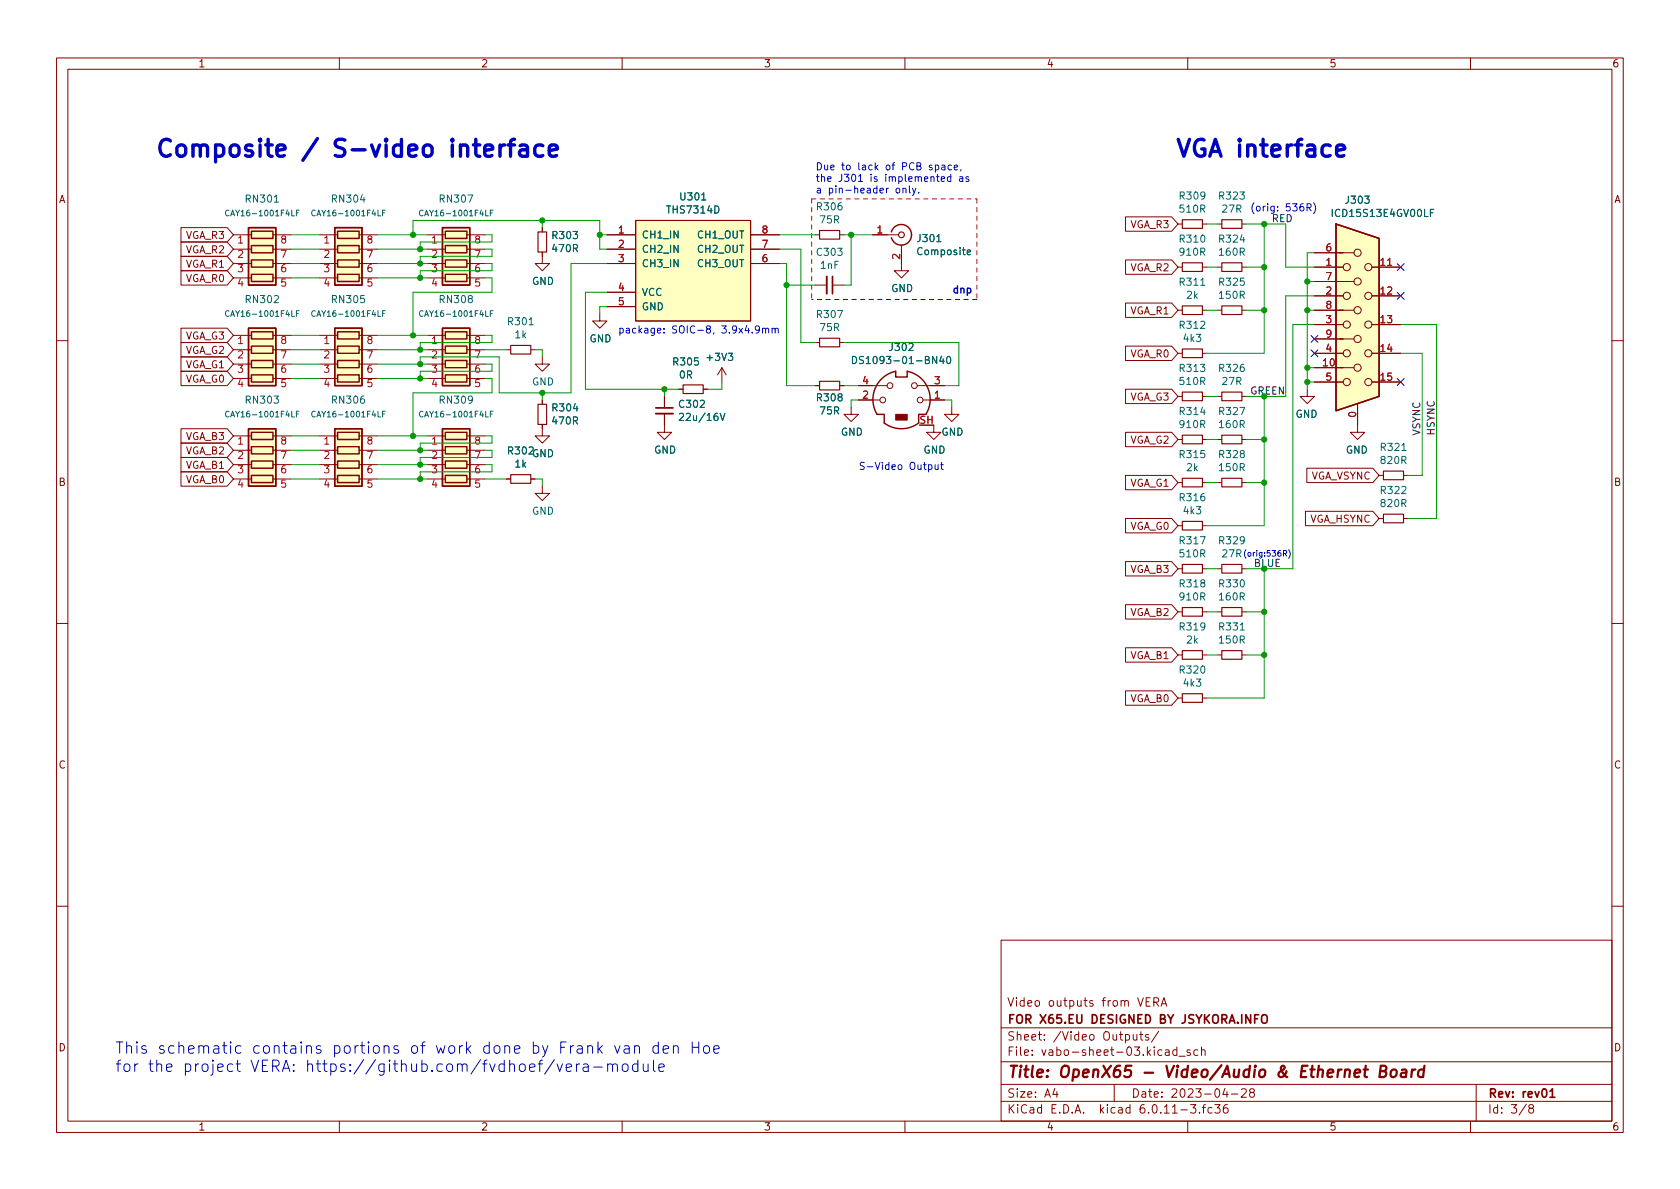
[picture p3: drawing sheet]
<svg xmlns="http://www.w3.org/2000/svg" width="297mm" height="210mm" viewBox="0 0 297 210" stroke-linecap="round" stroke-linejoin="round" font-family="sans-serif">
<g fill="none" stroke="#840000" stroke-width=".18">
<path d="M10 10.2h277v190.1h-277zM12 12.2h273v186.1h-273zM60 10.2v2M110 10.2v2M160 10.2v2M210 10.2v2M260 10.2v2M112.4 39h20.3v17.8h-20.3zM199 38.3h8.2l1.1 1.3-1.1 1.3h-8.2zM208.3 39.6h.7M212.6 39.6h.8M215.3 39.6h.7"/>
<path d="M219.6 39.6h.7M32 42.8h8.2l1.1 1.3-1.1 1.2h-8.2zM32 58h8.2l1.1 1.3-1.1 1.3h-8.2zM32 47.9h8.2l1.1 1.2-1.1 1.3h-8.2zM32 40.3h8.2l1.1 1.2-1.1 1.3h-8.2zM32 45.3h8.2l1.1 1.3-1.1 1.3h-8.2zM41.3 41.5h3.1M41.3 44.1h3.1M41.3 46.6h3.1M41.3 49.1h3.1M41.3 59.3h3.1M48.3 41.5h3.1"/>
<path d="M48.3 44.1h3.1M48.3 46.6h3.1M48.3 49.1h3.1M48.3 59.3h3.1M56.5 41.5h3.2M56.5 44.1h3.2M56.5 46.6h3.2M56.5 49.1h3.2M56.5 59.3h3.2M63.5 41.5h3.2M63.5 44.1h3.2M63.5 46.6h3.2"/>
<path d="M63.5 49.1h3.2M63.5 59.3h3.2M75.6 41.5h3.1M75.6 44.1h3.1M75.6 46.6h3.1M75.6 49.1h3.1M75.6 59.3h3.1M82.5 41.5h3.2M82.5 44.1h3.2M82.5 46.6h3.2M82.5 49.1h3.2M82.5 59.3h3.2"/>
<path d="M95.9 44.6v2h1.3l-1.3 1.3-1.3-1.3h1.3M95.9 40.3v.7M106 55.5v1.3h1.3l-1.3 1.2-1.2-1.2h1.2M107.3 41.5h5.1M107.3 44.1h5.1M107.3 46.6h5.1M107.3 51.7h5.1M107.3 54.2h5.1M132.7 41.5h5.1M132.7 44.1h5.1M132.7 46.6h5.1M144.1 41.5h.8"/>
<path d="M144.1 50.4h2.1M147.2 50.4h2M148.5 41.5h.7M154.3 41.5h4.6M159.4 43.3v4.6h1.3l-1.3 1.2-1.3-1.2h1.3M199 46h8.2l1.1 1.2-1.1 1.3h-8.2zM199 53.6h8.2l1.1 1.3-1.1 1.2h-8.2zM208.3 54.9h.7M208.3 47.2h.7M212.6 54.9h.8M212.6 47.2h.8M215.3 54.9h.7"/>
<path d="M215.3 47.2h.7M219.6 54.9h.7M219.6 47.2h.7M232.4 49.8h7M232.4 59.9h7M232.4 54.9h7M232.4 44.7h7M232.4 47.2h5.1M232.4 52.3h5.1M232.4 57.4h5.1M242.6 47.2h5M242.6 52.3h5"/>
<path d="M242.6 57.4h5M10 60.2h2M32 78.4h8.2l1.1 1.2-1.1 1.3h-8.2zM32 75.8h8.2l1.1 1.3-1.1 1.3h-8.2zM32 60.6h8.2l1.1 1.2-1.1 1.3h-8.2zM32 65.7h8.2l1.1 1.2-1.1 1.3h-8.2zM32 63.1h8.2l1.1 1.3-1.1 1.3h-8.2zM41.3 77.1h3.1M41.3 79.6h3.1M41.3 61.8h3.1M41.3 64.4h3.1M41.3 66.9h3.1"/>
<path d="M48.3 77.1h3.1M48.3 79.6h3.1M48.3 61.8h3.1M48.3 64.4h3.1M48.3 66.9h3.1M56.5 77.1h3.2M56.5 79.6h3.2M56.5 61.8h3.2M56.5 64.4h3.2M56.5 66.9h3.2M63.5 77.1h3.2M63.5 79.6h3.2"/>
<path d="M63.5 61.8h3.2M63.5 64.4h3.2M63.5 66.9h3.2M75.6 77.1h3.1M75.6 79.6h3.1M75.6 61.8h3.1M75.6 64.4h3.1M75.6 66.9h3.1M82.5 77.1h3.2M82.5 79.6h3.2M82.5 61.8h3.2M82.5 64.4h3.2"/>
<path d="M82.5 66.9h3.2M89.5 61.8h.8M93.9 61.8h.7M95.9 63.1v1.3h1.3l-1.3 1.3-1.3-1.3h1.3M95.9 75.1v2h1.3l-1.3 1.3-1.3-1.3h1.3M95.9 70.7v.8M117.5 73.1v3.3h1.2l-1.2 1.3-1.3-1.3h1.3M117.5 70.1v2M120 68.8h.8M124.3 68.8h.8M127.6 65l.8 1.3M127.6 65v2.6"/>
<path d="M127.6 65l-.7 1.3M144.1 68.2h.8M144.1 60.6h.8M148.5 68.2h.7M148.5 60.6h.7M150.5 72v1.3h1.3l-1.3 1.2-1.3-1.2h1.3M151.8 68.2h5M151.8 70.7h3.8M162.2 68.2h4.8M163.2 70.7h3.8M165.1 75.2v1.2h1.3l-1.3 1.3-1.3-1.3h1.3M168.3 72v1.3h1.2l-1.2 1.2-1.3-1.2h1.3"/>
<path d="M199 68.8h8.2l1.1 1.3-1.1 1.3h-8.2zM199 76.4h8.2l1.1 1.3-1.1 1.3h-8.2zM199 61.2h8.2l1.1 1.3-1.1 1.2h-8.2zM208.3 62.5h.7M208.3 70.1h.7M208.3 77.7h.7M212.6 62.5h.8M212.6 70.1h.8M212.6 77.7h.8M215.3 70.1h.7M215.3 77.7h.7M219.6 70.1h.7"/>
<path d="M219.6 77.7h.7M231.1 68.8v1.3h-1.2l1.2 1.3 1.3-1.3h-1.3M232.4 65h7M232.4 62.5h5.1M232.4 67.6h5.1M240 71.4v5h-1.2l1.2 1.3 1.3-1.3h-1.3M242.6 62.5h5M242.6 67.6h5M285 60.2h2M32 83.4h8.2l1.1 1.3-1.1 1.3h-8.2zM32 80.9h8.2l1.1 1.3-1.1 1.2h-8.2zM41.3 82.2h3.1"/>
<path d="M41.3 84.7h3.1M48.3 82.2h3.1M48.3 84.7h3.1M56.5 82.2h3.2M56.5 84.7h3.2M63.5 82.2h3.2M63.5 84.7h3.2M75.6 82.2h3.1M75.6 84.7h3.1M82.5 82.2h3.2M82.5 84.7h3.2M89.5 84.7h.8"/>
<path d="M93.9 84.7h.7M95.9 86v1.2h1.3l-1.3 1.3-1.3-1.3h1.3M199 84.1h8.2l1.1 1.2-1.1 1.3h-8.2zM199 99.3h8.2l1.1 1.3-1.1 1.2h-8.2zM199 91.7h8.2l1.1 1.3-1.1 1.2h-8.2zM208.3 93h.7M208.3 85.3h.7M212.6 93h.8M212.6 85.3h.8M215.3 85.3h.7M219.6 85.3h.7M230.8 90.4h11.9l1.1 1.3-1.1 1.3h-11.9z"/>
<path d="M231.1 82.8h11.6l1.1 1.3-1.1 1.2h-11.6zM243.8 84.1h.8M243.8 91.7h.8M248.2 84.1h.7M248.2 91.7h.7M10 110.2h2M199 114.5h8.2l1.1 1.3-1.1 1.3h-8.2zM199 106.9h8.2l1.1 1.3-1.1 1.3h-8.2zM208.3 108.2h.7M208.3 100.6h.7M208.3 115.8h.7M212.6 108.2h.8"/>
<path d="M212.6 100.6h.8M212.6 115.8h.8M215.3 108.2h.7M215.3 100.6h.7M215.3 115.8h.7M219.6 108.2h.7M219.6 100.6h.7M219.6 115.8h.7M285 110.2h2M199 122.2h8.2l1.1 1.2-1.1 1.3h-8.2zM208.3 123.4h.7M212.6 123.4h.8"/>
<path d="M10 160.2h2M177 166.3h108v32h-108zM193.2 177l-.3-.1-.3 .2 .1 .3 .5 .1v.4h-.6M285 160.2h2M60 198.3v2M110 198.3v2M160 198.3v2M177 194.8h108M177 191.8h108M177 187.8h108M177 181.8h108M182.5 186.5v.1"/>
<path d="M182.5 185.7v.1M184.6 183.8v.1M184.6 183v.1M192.7 183.1l.2-.2 .5 .2v.5l-.1 .3h-.4l-.2-.1zM197 191.8v3M204.9 182.4l-1.3 1.9M208.4 186.8h1.2M210 198.3v2M210.4 185.7l-.3-.1-.2 .2v.3l.5 .1v.4h-.5M211.8 185.7l-.4-.1-.3 .3v.4l.1 .3h.6M212.4 185.8l.2-.2 .4 .1 .1 .9M212.4 185.1v1.5"/>
<path d="M214.8 195.3h.9l-.5 .6 .4 .1v.7l-.2 .1h-.4l-.2-.1M217 195.3a.59 .59 0 0 0-.7 .7v.5l.1 .3h.5l.2-.1v-.5l-.1-.2-.4-.1-.3 .3M217.7 193.5h1.2M219.5 192.7l.6-.2 .2 .2 .1 .3-1 1h1M221.2 193.2l-.3-.3 .1-.2 .2-.2 .4 .1 .2 .2-.1 .2-.6 .2-.2 .3 .1 .4 .2 .1h.4l.2-.3-.1-.4-.2-.1M260 198.3v2M261 191.8v6.5M270.6 196l-.3-.3 .1-.2 .2-.2 .4 .1 .2 .2-.1 .2-.7 .2-.1 .3v.2l.3 .3h.4l.2-.3-.1-.4-.2-.1"/>
<circle cx="238.1" cy="57.4" r=".63"/>
<circle cx="238.1" cy="47.2" r=".63"/>
<circle cx="238.1" cy="52.3" r=".63"/>
<circle cx="240" cy="59.9" r=".63"/>
<circle cx="240" cy="49.8" r=".63"/>
<circle cx="240" cy="44.7" r=".63"/>
<circle cx="240" cy="54.9" r=".63"/>
<circle cx="241.9" cy="47.2" r=".63"/>
<circle cx="241.9" cy="57.4" r=".63"/>
<circle cx="241.9" cy="52.3" r=".63"/>
<circle cx="156.1" cy="70.7" r=".51"/>
<circle cx="157.4" cy="68.2" r=".51"/>
<circle cx="161.7" cy="68.2" r=".51"/>
<circle cx="162.7" cy="70.7" r=".51"/>
<circle cx="238.1" cy="67.6" r=".63"/>
<circle cx="238.1" cy="62.5" r=".63"/>
<circle cx="240" cy="65" r=".63"/>
<circle cx="241.9" cy="62.5" r=".63"/>
<circle cx="241.9" cy="67.6" r=".63"/>
</g>
<path d="M147.2 48.9v3M116 72.1h3M274.1 194h.8" fill="none" stroke="#840000" stroke-width=".3"/>
<path d="M202.4 189.7h1.5M227.5 189.4l-.2 .5a.92 .92 0 0 1-.9 .6l-.2-.1a.54 .54 0 0 1 .1-.9l.6-.4a.39 .39 0 0 0 .2-.5l-.2-.1a.41 .41 0 0 0-.4 .4l.6 1.2 .5 .4M230.1 189.4h.7M231.2 188.5h-1l-.2 2h.9M244 189.4l.9-.1a.46 .46 0 0 0 .2-.4 .46 .46 0 0 0-.3-.4h-.7l-.2 2h.8a.53 .53 0 0 0 .4-.5 .53 .53 0 0 0-.4-.6" fill="none" stroke="#840000" stroke-width=".4"/>
<g fill="#ffffc2" stroke="#ffffc2" stroke-width=".18">
<path d="M43.9 75.8h4.9v10.2h-4.9z"/>
<path d="M236.2 39.6l7.6 2.6v27.9l-7.6 2.5z"/>
<path d="M59.2 75.8h4.8v10.2h-4.8z"/>
<path d="M78.2 40.3h4.9v10.1h-4.9z"/>
<path d="M78.2 58h4.9v10.2h-4.9z"/>
<path d="M59.2 40.3h4.8v10.1h-4.8z"/>
<path d="M43.9 40.3h4.9v10.1h-4.9z"/>
<path d="M43.9 58h4.9v10.2h-4.9z"/>
<path d="M59.2 58h4.8v10.2h-4.8z"/>
<path d="M112.4 39h20.3v17.8h-20.3z"/>
<path d="M78.2 75.8h4.9v10.2h-4.9z"/>
</g>
<g fill="none" stroke="#840000" stroke-width=".25">
<path d="M236.2 39.6l7.6 2.6v27.9l-7.6 2.5zM43.9 40.3h4.9v10.1h-4.9zM43.9 58h4.9v10.2h-4.9zM44.4 40.9h3.9v1.3h-3.9zM44.4 43.4h3.9v1.3h-3.9zM44.4 46h3.9v1.2h-3.9zM44.4 48.5h3.9v1.3h-3.9zM44.4 58.7h3.9v1.2h-3.9zM59.2 40.3h4.8v10.1h-4.8zM59.2 58h4.8v10.2h-4.8zM59.7 40.9h3.8v1.3h-3.8zM59.7 43.4h3.8v1.3h-3.8z"/>
<path d="M59.7 46h3.8v1.2h-3.8zM59.7 48.5h3.8v1.3h-3.8zM59.7 58.7h3.8v1.2h-3.8zM78.2 40.3h4.9v10.1h-4.9zM78.2 58h4.9v10.2h-4.9zM78.7 40.9h3.8v1.3h-3.8zM78.7 43.4h3.8v1.3h-3.8zM78.7 46h3.8v1.2h-3.8zM78.7 48.5h3.8v1.3h-3.8zM78.7 58.7h3.8v1.2h-3.8zM157.6 41a1.81 1.81 0 0 1 2.8-1 1.81 1.81 0 0 1 0 3 1.81 1.81 0 0 1-2.8-1M43.9 75.8h4.9v10.2h-4.9z"/>
<path d="M44.4 76.4h3.9v1.3h-3.9zM44.4 79h3.9v1.3h-3.9zM44.4 61.2h3.9v1.3h-3.9zM44.4 63.7h3.9v1.3h-3.9zM44.4 66.3h3.9v1.3h-3.9zM59.2 75.8h4.8v10.2h-4.8zM59.7 76.4h3.8v1.3h-3.8zM59.7 79h3.8v1.3h-3.8zM59.7 61.2h3.8v1.3h-3.8zM59.7 63.7h3.8v1.3h-3.8zM59.7 66.3h3.8v1.3h-3.8zM78.2 75.8h4.9v10.2h-4.9z"/>
<path d="M78.7 61.2h3.8v1.3h-3.8zM78.7 63.7h3.8v1.3h-3.8zM78.7 66.3h3.8v1.3h-3.8zM78.7 76.4h3.8v1.3h-3.8zM78.7 79h3.8v1.3h-3.8zM163.7 73.3a5 5 0 0 0-3.3-7.6v1h-2v-1a5.1 5.1 0 0 0-3.3 7.6h1.2v1.5a5.1 5.1 0 0 0 6.1 0M44.4 81.5h3.9v1.3h-3.9zM44.4 84.1h3.9v1.2h-3.9zM59.7 81.5h3.8v1.3h-3.8zM59.7 84.1h3.8v1.2h-3.8zM78.7 81.5h3.8v1.3h-3.8zM78.7 84.1h3.8v1.2h-3.8z"/>
</g>
<g fill="none" stroke="#a90000" stroke-width=".18">
<path d="M42.1 46.8h.8l-.4 .5 .3 .1v.5l-.1 .2-.6-.2M42.2 42.1l.3-.4v1.3M42.2 44.4l.5-.1 .2 .3-.8 .9h.8M42.2 59.9l.3-.4v1.3M42.5 49.3l-.3 .9h.8M49.7 44.3h.9l-.6 1.2M50 42.3l-.2-.3 .1-.2 .1-.1 .4 .1 .1 .2v.1l-.6 .2-.1 .2 .1 .4 .1 .1 .4-.1 .1-.2v-.3l-.2-.1M50.4 46.8l-.4 .1a.85 .85 0 0 0 0 1.2l.5-.2v-.4l-.2-.2h-.4l-.1 .2M50.5 49.3h-.6l-.1 .6 .2-.1 .4 .1 .1 .2v.4l-.2 .1-.5-.1M57.4 46.8h.7l-.4 .5 .4 .1v.5l-.2 .2-.5-.2M57.4 42.1l.4-.4v1.3M57.4 44.4l.5-.1 .2 .3-.7 .9h.7"/>
<path d="M57.4 59.9l.4-.4v1.3M57.7 49.3l-.3 .9h.8M65 44.3h.8l-.5 1.2M65.3 42.3l-.3-.3 .1-.2 .2-.1 .3 .1 .2 .2-.1 .1-.5 .2-.2 .2 .1 .4 .2 .1 .3-.1 .2-.2-.1-.3-.2-.1M65.6 46.8l-.3 .1a.85 .85 0 0 0 0 1.2l.4-.2 .1-.4-.3-.2h-.3l-.2 .2M65.7 49.3h-.6l-.1 .6 .2-.1 .4 .1 .2 .2-.1 .4-.2 .1-.5-.1M76.4 46.8h.8l-.4 .5 .3 .1v.5l-.1 .2-.6-.2M76.5 42.1l.3-.4v1.3M76.5 44.4l.5-.1 .2 .3-.8 .9h.8M76.5 59.9l.3-.4v1.3M76.8 49.3l-.3 .9h.8M84 44.3h.9l-.6 1.2"/>
<path d="M84.3 42.3l-.2-.3 .1-.2 .1-.1 .4 .1 .1 .2v.1l-.6 .2-.1 .2 .1 .4 .1 .1 .4-.1 .1-.2v-.2l-.2-.2M84.7 46.8l-.4 .1a.85 .85 0 0 0 0 1.2l.5-.2v-.4l-.2-.2h-.4l-.1 .2M84.8 49.3h-.6l-.1 .6 .2-.1 .4 .1 .1 .2v.4l-.2 .1-.5-.1M245.4 46.9h.7M42.1 64.6h.8l-.4 .5 .3 .1v.5l-.1 .1-.6-.1M42.2 77.6l.3-.3v1.2M42.2 79.9l.5-.1 .2 .4-.8 .9h.8M42.2 62.2l.5-.2 .2 .4-.8 .9h.8M42.5 67.1l-.3 .9h.8M49.7 79.8h.9l-.6 1.3M49.7 62h.9l-.6 1.3M50 77.8l-.2-.2 .1-.2 .1-.1h.4l.1 .2v.2l-.6 .2-.1 .2 .1 .3 .1 .1h.4l.1-.2v-.2l-.2-.3"/>
<path d="M50 60l-.2-.2 .1-.2 .1-.1 .4 .1 .1 .1v.2l-.6 .2-.1 .2 .1 .3 .1 .2 .4-.1 .1-.2v-.2l-.2-.3M50.4 64.6h-.4a.85 .85 0 0 0 0 1.2l.5-.1v-.4l-.2-.2h-.4l-.1 .2M50.5 67.1h-.6l-.1 .6 .2-.1 .4 .1 .1 .1v.5l-.2 .1-.5-.1M57.4 64.6h.7l-.4 .5 .4 .1v.5l-.2 .1-.5-.1M57.4 77.6l.4-.3v1.2M57.4 79.9l.5-.1 .2 .4-.7 .9h.7M57.4 62.2l.5-.2 .2 .4-.7 .9h.7M57.7 67.1l-.3 .9h.8M65 79.8h.8l-.5 1.3M65 62h.8l-.5 1.3M65.3 77.8l-.3-.2 .1-.2 .2-.1h.3l.2 .2-.1 .2-.5 .2-.2 .2 .1 .3 .2 .1h.3l.2-.2v-.2l-.3-.3M65.3 60l-.3-.2 .1-.2 .2-.1 .3 .1 .2 .1-.1 .2-.5 .2-.2 .2 .1 .3 .2 .2 .3-.1 .2-.2v-.2l-.3-.3"/>
<path d="M65.6 64.6h-.3a.85 .85 0 0 0 0 1.2l.4-.1 .1-.4-.3-.2h-.3l-.2 .2M65.7 67.1h-.6l-.1 .6 .2-.1 .4 .1 .2 .1-.1 .5-.2 .1-.5-.1M76.4 64.6h.8l-.4 .5 .3 .1v.5l-.1 .1-.6-.1M76.5 62.2l.5-.2 .2 .4-.8 .9h.8M76.5 77.6l.3-.3v1.2M76.5 79.9l.5-.1 .2 .4-.8 .9h.8M76.8 67.1l-.3 .9h.8M84 62h.9l-.6 1.3M84 79.8h.9l-.6 1.3M84.3 60l-.2-.2 .1-.2 .1-.1 .4 .1 .1 .1v.2l-.6 .2-.1 .2 .1 .3 .1 .2 .4-.1 .1-.2v-.2l-.2-.3M84.3 77.8l-.2-.2 .1-.2 .1-.1h.4l.1 .2v.2l-.6 .2-.1 .2 .1 .3 .1 .1h.4l.1-.2v-.2l-.2-.3M84.7 64.6h-.4a.85 .85 0 0 0 0 1.2l.5-.1v-.4l-.2-.2h-.4l-.1 .2"/>
<path d="M84.8 67.1h-.6l-.1 .6 .2-.1 .4 .1 .1 .1v.5l-.2 .1-.5-.1M42.1 82.4h.8l-.4 .4 .3 .2v.5l-.1 .1-.6-.1M42.5 84.8l-.3 .9h.8M50.4 82.4h-.4a.85 .85 0 0 0 0 1.2l.5-.1v-.4l-.2-.3-.4 .1-.1 .2M50.5 84.9h-.6l-.1 .6 .2-.1h.4l.1 .2v.4l-.2 .2-.5-.2M57.4 82.4h.7l-.4 .4 .4 .2v.5l-.2 .1-.5-.1M57.7 84.8l-.3 .9h.8M65.6 82.4h-.3a.85 .85 0 0 0 0 1.2l.4-.1 .1-.4-.3-.3-.3 .1-.2 .2M65.7 84.9h-.6l-.1 .6 .2-.1h.4l.2 .2-.1 .4-.2 .2-.5-.2M76.4 82.4h.8l-.4 .4 .3 .2v.5l-.1 .1-.6-.1M76.8 84.8l-.3 .9h.8M84.7 82.4h-.4a.85 .85 0 0 0 0 1.2l.5-.1v-.4l-.2-.3-.4 .1-.1 .2"/>
<path d="M84.8 84.9h-.6l-.1 .6 .2-.1h.4l.1 .2v.4l-.2 .2-.5-.2"/>
</g>
<g fill="none" stroke="#006464" stroke-width=".18">
<path d="M48.5 35.7h.7M51.6 37.2v1h.5M52.4 37.6h.3M52.9 37.2h-.5v1M64 34.4l-.3 .9h.8M66.8 37.2v1h.5M67.6 37.6h.4M68.1 37.2h-.5v1M82.7 34.5h.9l-.6 1.2M85.9 37.2v1h.5M86.7 37.6h.3M87.2 37.2h-.5v1"/>
<path d="M124.1 35.4h.7M126.4 36.4a.64 .64 0 0 1 .7 .6 .64 .64 0 0 1-.7 .7zM241.3 34.7h.8l-.4 .5 .3 .1v.5l-.2 .2-.5-.2M252.9 37.6h.4M253.5 37h-.6v1.3M48.5 52.4l.5-.1 .2 .3-.8 .9h.8M51.6 54.9v1.1h.5M52.4 55.4h.3M52.9 54.9h-.5v1.1M64.4 52.3h-.6l-.1 .6 .2-.2 .4 .1 .2 .2-.1 .4-.2 .1-.5-.1M66.8 54.9v1.1h.5M67.6 55.4h.4"/>
<path d="M68.1 54.9h-.5v1.1M83 52.8l-.2-.2 .1-.2 .1-.1h.4l.1 .2v.2l-.6 .2-.1 .1 .1 .4 .1 .1h.4l.1-.2v-.4l-.2-.1M85.9 54.9v1.1h.5M86.7 55.4h.3M87.2 54.9h-.5v1.1M93.6 57.4h.7M148.1 54.9h.9l-.6 1.3M165.6 42.7h.8M171 44.6l.6-.1v-.2l-.4-.1-.2 .2 .1 .6h.5M212.3 50.5h.7M219.6 41.5l-.3 .9h.8M51.6 72.7v1h.5"/>
<path d="M52.4 73.2h.3M52.9 72.7h-.5v1M64.3 70l-.3 .1a.85 .85 0 0 0 0 1.2l.4-.1 .1-.4-.3-.3-.3 .1-.2 .2M66.8 72.7v1h.5M67.6 73.2h.4M68.1 72.7h-.5v1M83.5 70.6l-.2 .2h-.4l-.1-.2 .1-.5 .4-.1 .2 .2a.84 .84 0 0 1-.3 1.1h-.3M85.9 72.7v1h.5M86.7 73.2h.3M87.2 72.7h-.5v1M101.7 71.3l-.3 1h.8M127.3 73.1l.5 1.3 .4-1.3"/>
<path d="M128.8 62.5h.8l-.5 .5 .4 .1v.5l-.2 .1-.5-.1M160.7 60.8l.5-.1 .2 .4-.7 .9h.7M165.6 63v1.3l-.7-1.3v1.3M166.5 63l-.3 .9h.7M166.8 63.5v.8M167.5 63.1l.2-.1a.68 .68 0 0 1 .4 .7 .68 .68 0 0 1-.4 .6l-.2-.1-.1-.4zM212.6 72l-.3 .9h.8M219.2 72h.9l-.6 1.3M247.9 79.7h.7M212.2 94.9h.9l-.6 1.3M219.3 111.4h.7"/>
</g>
<g fill="none" stroke="#840000" stroke-width=".2">
<path d="M209 38.9h3.6v1.5h-3.6zM216 38.9h3.6v1.5h-3.6zM95.1 41h1.5v3.6h-1.5zM144.9 59.8h3.6v1.5h-3.6zM144.9 40.8h3.6v1.5h-3.6zM209 54.1h3.6v1.5h-3.6zM209 46.5h3.6v1.5h-3.6zM216 46.5h3.6v1.5h-3.6zM216 54.1h3.6v1.5h-3.6zM90.3 61.1h3.6v1.5h-3.6zM95.1 71.5h1.5v3.6h-1.5zM120.8 68.1h3.5v1.5h-3.5z"/>
<path d="M144.9 67.4h3.6v1.6h-3.6zM209 77h3.6v1.5h-3.6zM209 69.3h3.6v1.6h-3.6zM209 61.7h3.6v1.5h-3.6zM216 69.3h3.6v1.6h-3.6zM216 77h3.6v1.5h-3.6zM90.3 83.9h3.6v1.6h-3.6zM209 99.8h3.6v1.5h-3.6zM209 92.2h3.6v1.5h-3.6zM209 84.6h3.6v1.5h-3.6zM216 99.8h3.6v1.5h-3.6zM216 84.6h3.6v1.5h-3.6z"/>
<path d="M244.6 83.3h3.6v1.5h-3.6zM244.6 90.9h3.6v1.6h-3.6zM209 107.4h3.6v1.6h-3.6zM209 115.1h3.6v1.5h-3.6zM216 107.4h3.6v1.6h-3.6zM216 115.1h3.6v1.5h-3.6zM209 122.7h3.6v1.5h-3.6z"/>
<circle cx="159.4" cy="41.5" r=".51"/>
</g>
<path d="M146.2 48.9v3M116 73.1h3" fill="none" stroke="#840000" stroke-width=".33"/>
<path d="M158.4 73.3h2v1h-2z" fill="#840000" stroke="#840000" stroke-width=".18"/>
<g fill="none" stroke="#0000c2" stroke-width=".18">
<path d="M151.8 32.1h.7M155.6 33.7l.6-.1-.1-.3h-.3l-.2 .2 .1 .6h.4M156.7 33.3v.8M157.1 33.3l-.4 .2M168.1 31.3l-.4-.1-.2 .3 .1 .5h.5M168.1 30.8v1.3M225.9 37.2v.1M225.9 36.5v.1M232.2 35.9a1.46 1.46 0 0 1 0 1.9M117.4 58.8v.1M117.4 58.1v.1M125.1 58.2l-.2-.3 .1-.2 .1-.1 .4 .1 .1 .2v.1l-.6 .2-.1 .2v.3l.2 .2h.3l.2-.2v-.3l-.2-.2"/>
<path d="M126.2 58.8l-.1 .3M136.5 58.2l.2-.2 .3 .1 .1 .8M137.1 58.2l.1-.2 .3 .1 .1 .8M158.9 82.2h.3l.3 .2v.4l-.3 .2h-.3l-.1-.2zM166.3 82.2h.5M166.5 81.8v1l.3 .2M226.9 97.9l.5-.1 .1-.4h-.6v1M227.2 97.9l.3 .5M227.8 97.2a1.15 1.15 0 0 1 0 1.5M41.7 188.1h.8M42 187.5v1.7l.1 .2 .4 .1M42.6 185l-.6-.1-.4 .4v.6l.2 .3h.2h.6"/>
<path d="M56.7 185l-.5-.1-.3 .3 .1 .3 .7 .2 .1 .2-.1 .3h-.2h-.6M70.4 185l-.5-.1-.3 .3 .1 .3 .7 .2 .1 .2-.1 .3h-.2h-.6M103.2 188.2l.1-.1 .6 .1 .1 1.3M104 188.6l-.7 .1a.39 .39 0 0 0-.2 .4 .39 .39 0 0 0 .2 .4l.7-.1M105 188.7h1.5M107.4 188.3a.5 .5 0 0 1 .9 .1v1.1M107.4 188.1v1.4M108.3 188.4l.3-.3 .5 .1 .1 1.3M108.7 184.9l.5 1.3 .4-1.3M110.2 188.2a.54 .54 0 0 1 .9 .3v.6a.54 .54 0 0 1-.6 .4 .54 .54 0 0 1-.5-.4v-.6zM112.8 188.2l-.6-.1-.4 .4v.6l.2 .3 .2 .1 .6-.1M112.8 187.5v2"/>
<path d="M113.7 188.1l.1 1.3a.54 .54 0 0 0 .8-.1M114.6 188.1v1.4M115.5 187.5v1.7l.3 .3M116.4 185l-.6-.1-.4 .4v.6l.2 .3h.2h.6M116.5 188.8l.9-.2-.1-.4-.5-.1-.3 .3 .1 1 .2 .1 .5-.1M122.4 184.2v2M122.4 185.2h1.1"/>
</g>
<path d="M49 26.6l1.4-.3-.1-.5-.3-.2h-.6l-.3 .2-.1 .3v1.1l.1 .3 .3 .1h.6l.3-.1M75 25.9a.81 .81 0 0 1 .8-.3 .81 .81 0 0 1 .6 .6v.9a.81 .81 0 0 1-.8 .6 .81 .81 0 0 1-.8-.6v-.9zM236.3 26.6l1.4-.3-.1-.5-.3-.2h-.6l-.2 .2-.2 .3v1.1l.2 .3 .2 .1h.6l.3-.1" fill="none" stroke="#0000c2" stroke-width=".6"/>
<path d="M143.5 35.2v17.8M143.5 35.2h29.2M172.7 35.2v17.8" fill="none" stroke="#f00" stroke-width=".18" stroke-dasharray=".8 .8"/>
<path d="M172.7 53h-29.2" fill="none" stroke="#0000c2" stroke-width=".18" stroke-dasharray=".8 .8"/>
<g fill="none" stroke="#009600" stroke-width=".18">
<path d="M95.9 39v1.3M213.4 39.6h1.9M220.3 39.6h7v7.6h5.1M223.5 39.6v22.9h-10.1M51.4 44.1h5.1M51.4 46.6h5.1M51.4 49.1h5.1M51.4 41.5h5.1M51.4 59.3h5.1M66.7 44.1h8.9M66.7 46.6h8.9M66.7 49.1h8.9"/>
<path d="M66.7 41.5h8.9M66.7 59.3h8.9M73 41.5v-2.5h33v5.1h1.3M85.7 44.1h1.3v1.2h-12.7v1.3M85.7 41.5h1.3v1.3h-12.7v1.3M85.7 46.6h1.3v1.3h-12.7v1.2M85.7 49.1h1.3v2.6h-14v7.6M85.7 59.3h1.3v1.3h-12.7v1.2M106 41.5h1.3M107.3 46.6h-6.3v22.9h-12.7v-6.4h-14v1.3M107.3 51.7h-3.8v17.1h16.5M107.3 54.2h-1.3v1.3"/>
<path d="M137.8 44.1h3.8v16.5h2.5M137.8 46.6h1.3v21.6h5M137.8 41.5h6.3M139.1 50.4h5M149.2 41.5h5.1M150.5 41.5v8.9h-1.3M213.4 47.2h1.9M213.4 54.9h1.9M220.3 47.2h3.2M220.3 54.9h3.2M231.1 49.8h1.3M231.1 54.9h1.3"/>
<path d="M232.4 57.4h-3.8v43.2h-8.3M232.4 44.7h-1.3v24.1M232.4 52.3h-5.1v17.8h-7M247.6 57.4h6.4v34.3h-5.1M51.4 64.4h5.1M51.4 79.6h5.1M51.4 77.1h5.1M51.4 66.9h5.1M51.4 61.8h5.1M66.7 64.4h8.9M66.7 79.6h8.9M66.7 77.1h8.9"/>
<path d="M66.7 66.9h8.9M66.7 61.8h8.9M85.7 66.9h1.3v2.6h-14v7.6M85.7 64.4h1.3v1.3h-12.7v1.2M85.7 77.1h1.3v1.3h-12.7v1.2M85.7 79.6h1.3v1.3h-12.7v1.3M85.7 61.8h3.8M94.6 61.8h1.3v1.3M95.9 69.5v1.2M117.5 68.8v1.3M127.6 67.6v1.2h-2.5M149.2 68.2h2.6"/>
<path d="M149.2 60.6h20.3v7.6h-2.5M151.8 70.7h-1.3v1.3M167 70.7h1.3v1.3M213.4 77.7h1.9M213.4 70.1h1.9M220.3 77.7h3.2M223.5 70.1v22.9h-10.1M231.1 65h1.3M231.1 67.6h1.3M247.6 62.5h3.9v21.6h-2.6M51.4 84.7h5.1M51.4 82.2h5.1"/>
<path d="M66.7 84.7h8.9M66.7 82.2h8.9M85.7 82.2h1.3v1.2h-12.7v1.3M85.7 84.7h3.8M94.6 84.7h1.3v1.3M213.4 85.3h1.9M220.3 85.3h3.2M213.4 115.8h1.9M213.4 108.2h1.9M213.4 100.6h1.9M220.3 115.8h3.2M220.3 108.2h3.2"/>
<path d="M223.5 100.6v22.8h-10.1"/>
</g>
<path d="M231.8 59.3l1.2 1.2M233 59.3l-1.2 1.2M247 46.6l1.3 1.2M247 51.7l1.3 1.2M248.3 46.6l-1.3 1.2M248.3 51.7l-1.3 1.2M231.8 61.9l1.2 1.2M233 61.9l-1.2 1.2M247 66.9l1.3 1.3M248.3 66.9l-1.3 1.3" fill="none" stroke="#000084" stroke-width=".18"/>
<g fill="#009600" stroke="#009600" stroke-width=".18">
<circle cx="223.5" cy="47.2" r=".46"/>
<circle cx="223.5" cy="54.9" r=".46"/>
<circle cx="231.1" cy="49.8" r=".46"/>
<circle cx="231.1" cy="54.9" r=".46"/>
<circle cx="223.5" cy="39.6" r=".46"/>
<circle cx="223.5" cy="100.6" r=".46"/>
<circle cx="223.5" cy="108.2" r=".46"/>
<circle cx="223.5" cy="115.8" r=".46"/>
<circle cx="150.5" cy="41.5" r=".46"/>
<circle cx="231.1" cy="65" r=".46"/>
<circle cx="231.1" cy="67.6" r=".46"/>
<circle cx="223.5" cy="70.1" r=".46"/>
<circle cx="223.5" cy="85.3" r=".46"/>
<circle cx="223.5" cy="77.7" r=".46"/>
<circle cx="95.9" cy="39" r=".46"/>
<circle cx="95.9" cy="69.5" r=".46"/>
<circle cx="117.5" cy="68.8" r=".46"/>
<circle cx="139.1" cy="50.4" r=".46"/>
<circle cx="106" cy="41.5" r=".46"/>
<circle cx="74.3" cy="66.9" r=".46"/>
<circle cx="73" cy="77.1" r=".46"/>
<circle cx="74.3" cy="49.1" r=".46"/>
<circle cx="74.3" cy="61.8" r=".46"/>
<circle cx="74.3" cy="64.4" r=".46"/>
<circle cx="73" cy="41.5" r=".46"/>
<circle cx="73" cy="59.3" r=".46"/>
<circle cx="74.3" cy="44.1" r=".46"/>
<circle cx="74.3" cy="46.6" r=".46"/>
<circle cx="74.3" cy="82.2" r=".46"/>
<circle cx="74.3" cy="84.7" r=".46"/>
<circle cx="74.3" cy="79.6" r=".46"/>
</g>
<g font-size="4.2" fill="#0000c2">
<text x="27.3" y="27.8">Composite</text>
<text x="53.5" y="27.8">/</text>
<text x="59.5" y="27.8">S-video</text>
<text x="80.7" y="27.8">interface</text>
<text x="207.6" y="27.8">VGA interface</text>
</g>
<g font-size="2.8" fill="#0000c2">
<text x="20.3" y="186.3">This</text>
<text x="20.3" y="189.6">for</text>
<text x="26.2" y="189.6">the</text>
<text x="27.9" y="186.3">schematic</text>
<text x="32.5" y="189.6">project</text>
<text x="44.6" y="189.6">VERA: https://github.com/fvdhoef/vera-module</text>
<text x="44.7" y="186.3">contains</text>
<text x="59.1" y="186.3">portions</text>
<text x="72.9" y="186.3">of</text>
<text x="77.6" y="186.3">work</text>
<text x="86" y="186.3">done</text>
<text x="94.8" y="186.3">by</text>
<text x="99.8" y="186.3">Frank</text>
<text x="109.7" y="186.3">van</text>
<text x="116.5" y="186.3">den</text>
<text x="123.5" y="186.3">Hoe</text>
</g>
<g font-size="2.8" fill="#840000">
<text x="178" y="191.2">Title:</text>
<text x="187.3" y="191.2">OpenX65</text>
<text x="206.7" y="191.2">Video/Audio</text>
<text x="231.2" y="191.2">Ethernet</text>
<text x="245.5" y="191.2">Board</text>
</g>
<g font-size="2.1" fill="#840000">
<text x="178" y="178.5">Video</text>
<text x="185.3" y="178.5">outputs</text>
<text x="194.9" y="178.5">from</text>
<text x="201.4" y="178.5">VERA</text>
<text x="178" y="184.5">Sheet:</text>
<text x="178" y="181.5">FOR X65.EU</text>
<text x="186.2" y="184.5">/Video</text>
<text x="193.2" y="181.5">DESIGNED BY JSYKORA.INFO</text>
<text x="195.1" y="184.5">Outputs/</text>
<text x="178" y="187.2">File:</text>
<text x="184.4" y="187.2">vabo-sheet-03.kicad_sch</text>
<text x="178" y="197.4">KiCad</text>
<text x="178" y="194.6">Size:</text>
<text x="184.7" y="194.6">A4</text>
<text x="185.7" y="197.4">E.D.A.</text>
<text x="194.6" y="197.4">kicad</text>
<text x="200" y="194.6">Date:</text>
<text x="201.8" y="197.4">6.0.11-3.fc36</text>
<text x="207" y="194.6">2023-04-28</text>
<text x="263" y="194.6">Rev:</text>
<text x="263" y="197.4">Id:</text>
<text x="267.1" y="197.4">3/8</text>
<text x="269.1" y="194.6">rev01</text>
</g>
<g font-size="1.8" fill="#840000">
<text x="35" y="12.3">1</text>
<text x="85" y="12.3">2</text>
<text x="135" y="12.3">3</text>
<text x="185" y="12.3">4</text>
<text x="235" y="12.3">5</text>
<text x="285" y="12.3">6</text>
<text x="10.4" y="36.3">A</text>
<text x="199.8" y="40.7">VGA_R3</text>
<text x="285.4" y="36.3">A</text>
<text x="32.8" y="45.2">VGA_R2</text>
<text x="32.8" y="42.6">VGA_R3</text>
<text x="32.8" y="47.7">VGA_R1</text>
<text x="32.8" y="50.3">VGA_R0</text>
<text x="199.8" y="48.4">VGA_R2</text>
<text x="199.8" y="56">VGA_R1</text>
<text x="32.8" y="63">VGA_G2</text>
<text x="32.8" y="60.4">VGA_G3</text>
<text x="32.8" y="65.5">VGA_G1</text>
<text x="199.8" y="63.6">VGA_R0</text>
<text x="32.8" y="68">VGA_G0</text>
<text x="199.8" y="71.2">VGA_G3</text>
<text x="32.8" y="80.7">VGA_B2</text>
<text x="32.8" y="78.2">VGA_B3</text>
<text x="32.8" y="83.3">VGA_B1</text>
<text x="199.8" y="78.8">VGA_G2</text>
<text x="10.3" y="86.3">B</text>
<text x="32.8" y="85.8">VGA_B0</text>
<text x="199.8" y="86.5">VGA_G1</text>
<text x="231.9" y="85.2">VGA_VSYNC</text>
<text x="285.3" y="86.3">B</text>
<text x="199.8" y="94.1">VGA_G0</text>
<text x="231.6" y="92.8">VGA_HSYNC</text>
<text x="199.8" y="101.7">VGA_B3</text>
<text x="199.8" y="109.3">VGA_B2</text>
<text x="199.8" y="116.9">VGA_B1</text>
<text x="199.8" y="124.6">VGA_B0</text>
<text x="10.3" y="136.3">C</text>
<text x="285.3" y="136.3">C</text>
<text x="10.3" y="186.3">D</text>
<text x="285.3" y="186.3">D</text>
<text x="35" y="200.3">1</text>
<text x="85" y="200.3">2</text>
<text x="135" y="200.3">3</text>
<text x="185" y="200.3">4</text>
<text x="235" y="200.3">5</text>
<text x="285" y="200.3">6</text>
</g>
<g font-size="1.8" fill="#006464">
<text x="120" y="35.8">U301</text>
<text x="208.3" y="35.7">R309</text>
<text x="215.3" y="35.7">R323</text>
<text x="43.2" y="36.2">RN301</text>
<text x="58.4" y="36.2">RN304</text>
<text x="77.5" y="36.2">RN307</text>
<text x="117.7" y="38.1">THS7314D</text>
<text x="144.2" y="37.6">R306</text>
<text x="144.8" y="39.9">75R</text>
<text x="208.3" y="38">510R</text>
<text x="215.9" y="38">27R</text>
<text x="235.2" y="38.7">ICD15S13E4GV00LF</text>
<text x="237.7" y="36.4">J303</text>
<text x="97.4" y="42.6">R303</text>
<text x="97.4" y="45">470R</text>
<text x="113.4" y="42.5">CH1_IN</text>
<text x="113.4" y="45.1">CH2_IN</text>
<text x="113.4" y="47.6">CH3_IN</text>
<text x="123.1" y="47.6">CH3_OUT</text>
<text x="123.1" y="45.1">CH2_OUT</text>
<text x="123.1" y="42.5">CH1_OUT</text>
<text x="144.2" y="45.6">C303</text>
<text x="144.9" y="47.9">1nF</text>
<text x="161.9" y="43.2">J301</text>
<text x="161.9" y="45.5">Composite</text>
<text x="208.3" y="43.3">R310</text>
<text x="208.3" y="45.6">910R</text>
<text x="215.3" y="43.3">R324</text>
<text x="215.3" y="45.6">160R</text>
<text x="43.2" y="54">RN302</text>
<text x="58.4" y="54">RN305</text>
<text x="77.5" y="54">RN308</text>
<text x="94" y="50.7">GND</text>
<text x="113.4" y="52.7">VCC</text>
<text x="157.5" y="52">GND</text>
<text x="208.3" y="50.9">R311</text>
<text x="209.6" y="53.2">2k</text>
<text x="215.3" y="50.9">R325</text>
<text x="215.3" y="53.2">150R</text>
<text x="89.5" y="57.9">R301</text>
<text x="113.4" y="55.2">GND</text>
<text x="144.2" y="56.6">R307</text>
<text x="144.8" y="58.9">75R</text>
<text x="208.3" y="58.5">R312</text>
<text x="90.9" y="60.2">1k</text>
<text x="104.2" y="60.9">GND</text>
<text x="118.8" y="65">R305</text>
<text x="124.6" y="64.2">+3V3</text>
<text x="150.4" y="64.7">DS1093-01-BN40</text>
<text x="157" y="62.4">J302</text>
<text x="209" y="60.8">4k3</text>
<text x="43.2" y="71.8">RN303</text>
<text x="58.4" y="71.8">RN306</text>
<text x="77.5" y="71.8">RN309</text>
<text x="94" y="68.5">GND</text>
<text x="120" y="67.3">0R</text>
<text x="144.2" y="71.3">R308</text>
<text x="208.3" y="66.1">R313</text>
<text x="208.3" y="68.5">510R</text>
<text x="215.3" y="66.1">R326</text>
<text x="215.9" y="68.5">27R</text>
<text x="97.4" y="73.1">R304</text>
<text x="97.4" y="75.4">470R</text>
<text x="119.8" y="72.5">C302</text>
<text x="119.8" y="74.8">22u/16V</text>
<text x="144.8" y="73.7">75R</text>
<text x="148.6" y="77.4">GND</text>
<text x="166.4" y="77.4">GND</text>
<text x="208.3" y="73.8">R314</text>
<text x="208.3" y="76.1">910R</text>
<text x="215.3" y="73.8">R327</text>
<text x="215.3" y="76.1">160R</text>
<text x="229" y="74.2">GND</text>
<text x="89.5" y="80.7">R302</text>
<text x="90.9" y="83.1">1k</text>
<text x="94" y="81.2">GND</text>
<text x="115.6" y="80.6">GND</text>
<text x="163.2" y="80.6">GND</text>
<text x="208.3" y="81.4">R315</text>
<text x="209.6" y="83.7">2k</text>
<text x="215.3" y="81.4">R328</text>
<text x="215.3" y="83.7">150R</text>
<text x="237.9" y="80.6">GND</text>
<text x="243.9" y="80.1">R321</text>
<text x="243.9" y="82.4">820R</text>
<text x="208.3" y="89">R316</text>
<text x="243.9" y="87.7">R322</text>
<text x="94" y="91.4">GND</text>
<text x="209" y="91.3">4k3</text>
<text x="243.9" y="90">820R</text>
<text x="208.3" y="96.6">R317</text>
<text x="208.3" y="98.9">510R</text>
<text x="215.3" y="96.6">R329</text>
<text x="215.9" y="98.9">27R</text>
<text x="208.3" y="104.2">R318</text>
<text x="208.3" y="106.6">910R</text>
<text x="215.3" y="104.2">R330</text>
<text x="215.3" y="106.6">160R</text>
<text x="208.3" y="111.9">R319</text>
<text x="215.3" y="111.9">R331</text>
<text x="208.3" y="119.5">R320</text>
<text x="209.6" y="114.2">2k</text>
<text x="215.3" y="114.2">150R</text>
<text x="209" y="121.8">4k3</text>
</g>
<g font-size="1.8" fill="#0000c2">
<text x="144.1" y="30.1">Due</text>
<text x="144.1" y="32.1">the</text>
<text x="144.1" y="34.2">a</text>
<text x="146.4" y="34.2">pin-header</text>
<text x="148.2" y="32.1">J301</text>
<text x="148.8" y="30.1">to</text>
<text x="151.8" y="30.1">lack</text>
<text x="153.9" y="32.1">is</text>
<text x="156.7" y="32.1">implemented</text>
<text x="156.8" y="30.1">of</text>
<text x="158.4" y="34.2">only.</text>
<text x="159.8" y="30.1">PCB</text>
<text x="164.7" y="30.1">space,</text>
<text x="169.9" y="32.1">as</text>
<text x="221" y="37.4">(orig:</text>
<text x="227.2" y="37.4">536R)</text>
<text x="168.3" y="51.9">dnp</text>
<text x="109.2" y="59">package:</text>
<text x="118.7" y="59">SOIC-8,</text>
<text x="127.7" y="59">3.9x4.9mm</text>
<text x="151.8" y="83.1">S-Video</text>
<text x="160.7" y="83.1">Output</text>
</g>
<g font-size="1.8" fill="#a90000">
<text x="109.2" y="41.3">1</text>
<text x="134.6" y="41.3">8</text>
<text x="154.9" y="41.3">1</text>
<text x="41.9" y="43.8">1</text>
<text x="57.1" y="43.8">1</text>
<text x="76.2" y="43.8">1</text>
<text x="109.2" y="43.8">2</text>
<text x="109.2" y="46.3">3</text>
<text x="134.6" y="46.3">6</text>
<text x="134.6" y="43.8">7</text>
<text x="159.1" y="46" transform="rotate(-90 159.1 46)">2</text>
<text x="234.3" y="47">1</text>
<text x="234.3" y="44.4">6</text>
<text x="243.8" y="47">11</text>
<text x="41.9" y="51.4">4</text>
<text x="57.1" y="51.4">4</text>
<text x="76.2" y="51.4">4</text>
<text x="109.2" y="51.4">4</text>
<text x="109.2" y="54">5</text>
<text x="234.3" y="52.1">2</text>
<text x="234.3" y="49.5">7</text>
<text x="243.8" y="52.1">12</text>
<text x="234.3" y="57.1">3</text>
<text x="234.3" y="54.6">8</text>
<text x="234.3" y="59.7">9</text>
<text x="243.8" y="57.1">13</text>
<text x="41.9" y="61.6">1</text>
<text x="57.1" y="61.6">1</text>
<text x="76.2" y="61.6">1</text>
<text x="233.7" y="64.8">10</text>
<text x="234.3" y="62.2">4</text>
<text x="243.8" y="62.2">14</text>
<text x="41.9" y="69.2">4</text>
<text x="57.1" y="69.2">4</text>
<text x="76.2" y="69.2">4</text>
<text x="152.4" y="70.5">2</text>
<text x="152.4" y="67.9">4</text>
<text x="165.1" y="70.5">1</text>
<text x="165.1" y="67.9">3</text>
<text x="234.3" y="67.3">5</text>
<text x="243.8" y="67.3">15</text>
<text x="162.5" y="74.9">SH</text>
<text x="239.8" y="74" transform="rotate(-90 239.8 74)">0</text>
<text x="41.9" y="79.4">1</text>
<text x="57.1" y="79.4">1</text>
<text x="76.2" y="79.4">1</text>
<text x="41.9" y="87">4</text>
<text x="57.1" y="87">4</text>
<text x="76.2" y="87">4</text>
</g>
<g font-size="1.8" fill="#0f0f0f">
<text x="224.8" y="39.3">RED</text>
<text x="221" y="69.7">GREEN</text>
<text x="251.1" y="77.1" transform="rotate(-90 251.1 77.1)">VSYNC</text>
<text x="253.7" y="77.1" transform="rotate(-90 253.7 77.1)">HSYNC</text>
<text x="221.6" y="100.2">BLUE</text>
</g>
<g font-size="1.4" fill="#006464">
<text x="39.6" y="38.5">CAY16-1001F4LF</text>
<text x="54.8" y="38.5">CAY16-1001F4LF</text>
<text x="73.9" y="38.5">CAY16-1001F4LF</text>
<text x="39.6" y="56.3">CAY16-1001F4LF</text>
<text x="54.8" y="56.3">CAY16-1001F4LF</text>
<text x="73.9" y="56.3">CAY16-1001F4LF</text>
<text x="39.6" y="74.1">CAY16-1001F4LF</text>
<text x="54.8" y="74.1">CAY16-1001F4LF</text>
<text x="73.9" y="74.1">CAY16-1001F4LF</text>
</g>
<text font-size="1.4" fill="#0000c2" x="219.7" y="98.4">(orig:536R)</text>
</svg>
